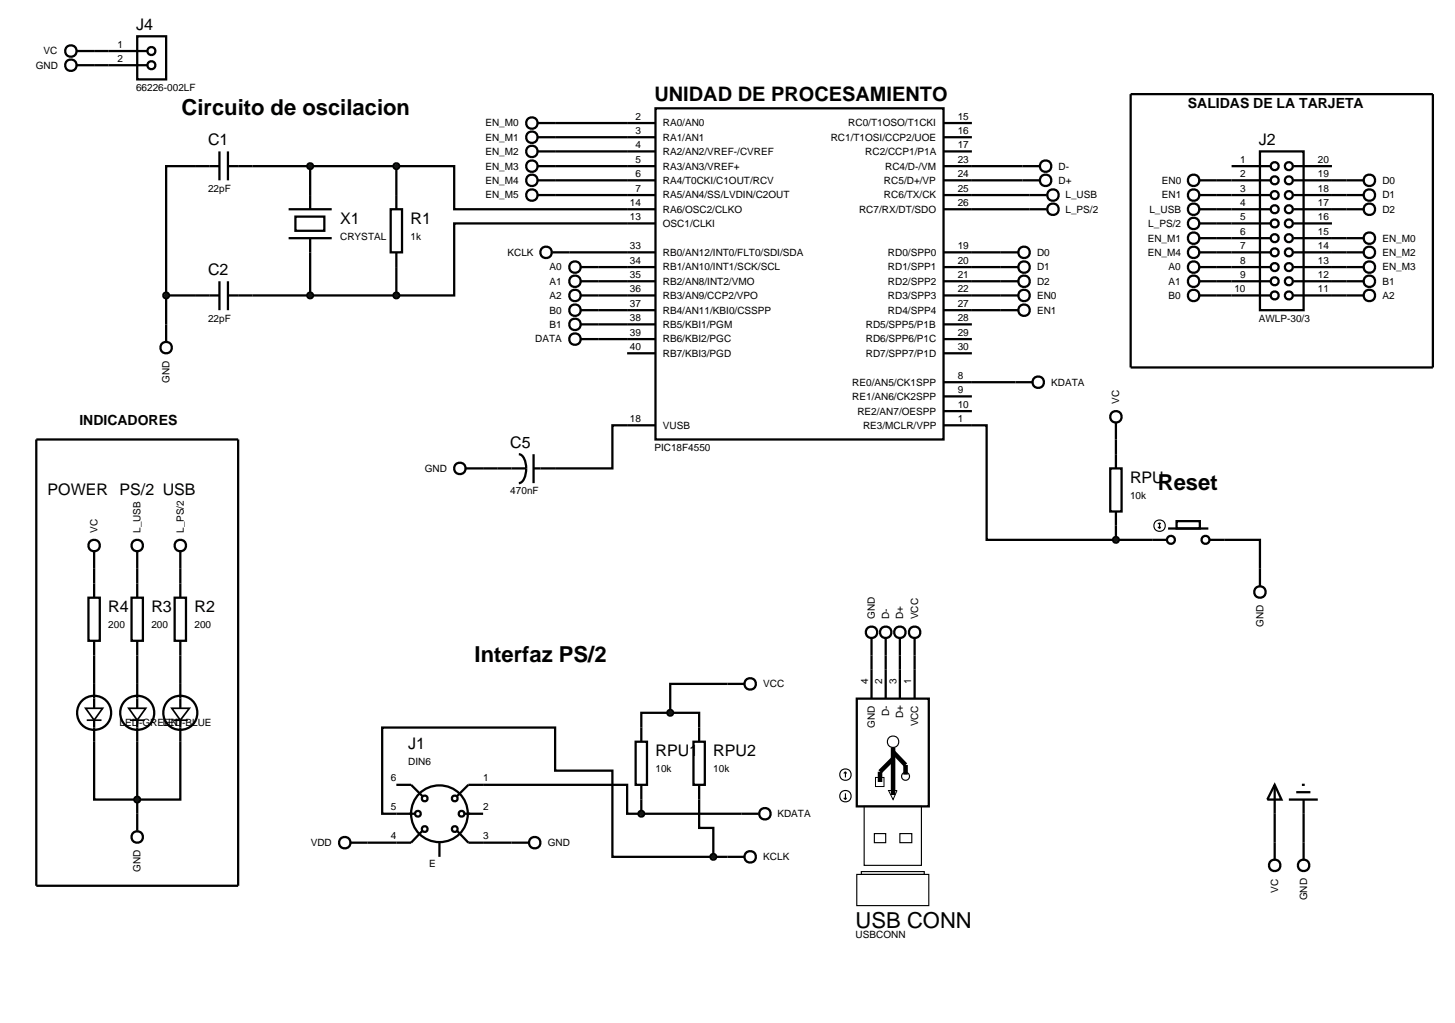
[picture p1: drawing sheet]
<svg xmlns="http://www.w3.org/2000/svg" width="257mm" height="180mm" viewBox="0 0 257 180" stroke-linecap="round" stroke-linejoin="round" font-family="sans-serif">
<g fill="none" stroke="#000" stroke-width=".4">
<path d="M16.6 9h2.5M16.6 11.5h2.5M115.6 19.1h50.8v58.4h-50.8zM38.7 29.3h-9.4v22.8M38.7 26.7v5.1M40.2 29.3h29.7M40.2 26.7v5.1M50.9 36.9h7.6M52.1 38.2h5.1v2.5h-5.1zM54.7 29.3v7.6M68.9 36.9h2v7.6h-2zM69.9 29.3h10.2v7.6h35.5"/>
<path d="M69.9 29.3v7.6M94.8 29.3h20.8M94.8 24.2h20.8M94.8 26.7h20.8M94.8 21.7h20.8M97.9 31.8h17.7M97.9 34.4h17.7M115.6 39.4h-35.5v12.7h-10.2M166.4 29.3h17M166.4 31.8h17M166.4 24.2h5M166.4 26.7h5"/>
<path d="M166.4 21.7h5M166.4 34.4h15.2M166.4 36.9h15.2M214.6 31.8h2.6M214.6 34.4h2.6M214.6 36.9h2.6M214.6 39.4h2.6M234.9 31.8h2.6M234.9 34.4h2.6M234.9 36.9h2.6M29.3 52.1h9.4M29.3 52.1v5.1"/>
<path d="M38.7 49.6v5.1M40.2 52.1h29.7M40.2 49.6v5.1M50.9 42h7.6M54.7 42v10.1M69.9 44.5v7.6M100.4 44.5h15.2M102.4 47.1h13.2M102.4 49.6h13.2M102.4 52.1h13.2M102.4 54.7h13.2M102.4 57.2h13.2"/>
<path d="M102.4 59.8h13.2M166.4 47.1h10.1M166.4 49.6h10.1M166.4 52.1h10.1M166.4 54.7h10.1M166.4 57.2h5M166.4 59.8h5M166.4 44.5h10.1M214.6 47.1h2.6M214.6 49.6h2.6M214.6 52.1h2.6M214.6 44.5h2.6"/>
<path d="M214.6 42h2.6M234.9 47.1h2.6M234.9 49.6h2.6M234.9 52.1h2.6M234.9 44.5h2.6M234.9 42h2.6M110.6 62.3h5M115.6 75h-7.6v7.6h-13.9M166.4 75h7.6v20.2h22.8M166.4 67.4h15.7M166.4 62.3h5M166.4 69.9h5"/>
<path d="M166.4 72.5h5M196.8 74.5v8.1M82.1 82.6h10.7M91.5 80.1a1.5 1.5 0 0 1 1.1 1.3l.2 1.2M92.8 82.6a3.2 3.2 0 0 1-.9 2.5l-.4 .1M94.1 80.1v5.1M195.8 82.6h2v7.6h-2zM196.8 90.2v5M196.8 95.2h8.9M206 93.2h7.1M207.5 91.9h4.1v1.3h-4.1zM213.3 95.2h8.9v8.2"/>
<path d="M16.6 100.3v2.6M16.6 115.6v5M24.2 100.3v2.6M24.2 115.6v5M31.8 100.3v2.6M31.8 115.6v5M153.7 112.5v10.7M156.2 112.5v10.7M158.7 112.5v10.7M161.3 112.5v10.7M16.6 130.8v10.2h15.2v-10.2M24.2 130.8v12.7"/>
<path d="M85.2 138.4h25.4v5.1h2.5M112.1 130.8h2v7.6h-2zM113.1 138.4v5.1M118.2 125.7h-5.1v5.1M118.2 125.7h5.1v5.1M122.3 130.8h2v7.6h-2zM123.3 138.4v7.6h2.5v5.1M131.3 120.6h-13.1v5.1M151.1 123.2h12.7v19h-12.7zM61.8 148.6h8.1M69.9 143.5h-2.5v-15.2h30.5v7.6h10.1v15.2h17.8M85.2 148.6h5"/>
<path d="M113.1 143.5h20.7M125.8 151.1h2.5M224.8 143.5v5.1M229.9 143.5v5.1"/>
<circle cx="93.8" cy="29.3" r="1.01"/>
<circle cx="93.8" cy="26.7" r="1.01"/>
<circle cx="93.8" cy="21.7" r="1.01"/>
<circle cx="93.8" cy="24.2" r="1.01"/>
<circle cx="184.4" cy="31.8" r="1.01"/>
<circle cx="184.4" cy="29.3" r="1.01"/>
<circle cx="101.4" cy="54.7" r="1.01"/>
<circle cx="101.4" cy="52.1" r="1.01"/>
<circle cx="101.4" cy="59.8" r="1.01"/>
<circle cx="101.4" cy="47.1" r="1.01"/>
<circle cx="101.4" cy="49.6" r="1.01"/>
<circle cx="101.4" cy="57.2" r="1.01"/>
<circle cx="183.1" cy="67.4" r="1.01"/>
<circle cx="196.8" cy="73.5" r="1.01"/>
<circle cx="81.1" cy="82.6" r="1.01"/>
<circle cx="206.5" cy="95.2" r=".7"/>
<circle cx="212.6" cy="95.2" r=".7"/>
<circle cx="153.7" cy="111.5" r="1.01"/>
<circle cx="156.2" cy="111.5" r="1.01"/>
<circle cx="158.7" cy="111.5" r="1.01"/>
<circle cx="161.3" cy="111.5" r="1.01"/>
<circle cx="222.2" cy="104.4" r="1.01"/>
<circle cx="132.3" cy="120.6" r="1.01"/>
<circle cx="60.8" cy="148.6" r="1.01"/>
<circle cx="134.9" cy="143.5" r="1.01"/>
</g>
<g fill="none" stroke="#000" stroke-width=".2">
<path d="M204.2 92.9l.3 .3M204.5 92.2v1M204.5 92.2l.2 .2M204.5 92.2l-.3 .2M204.7 92.9l-.2 .3M149.1 136.1l.2 .3M149.1 136.1l-.3 .3M149.1 136.1v1M149.1 139.9v1.1M148.8 140.7l.3 .3M149.3 140.7l-.2 .3M151.1 154.2h12.7v5.5h-12.7z"/>
<path d="M151.9 153.7h11.1v.5h-11.1zM152.4 142.2h10.1v10.4h-10.1zM154.2 147h2v1.6h-2zM158.7 147h2.1v1.6h-2.1z"/>
<circle cx="204.5" cy="92.7" r="1.01"/>
<circle cx="149.1" cy="136.6" r="1.01"/>
<circle cx="157.5" cy="130.8" r="1.01"/>
<circle cx="159.7" cy="136.9" r=".7"/>
<circle cx="149.1" cy="140.4" r="1.01"/>
</g>
<path d="M157.5 131.8v8.4M157.5 133.8l-2.3 2.3v1.8M157.5 132.6l2.2 2.3v1.7" fill="none" stroke="#000" stroke-width=".8" stroke-linecap="butt"/>
<path d="M154.4 137.1h1.5v1.6h-1.5zM156.7 139.4h1.5l-.7 1.6z" fill="none" stroke="#000" stroke-width=".18"/>
<g fill="#004000" stroke="#000" stroke-width=".4">
<path d="M54.3 51.8l.4-.2-.5 .5zM54.7 51.6l.3 .1 .2 .4zM54.7 52.6l.5-.5-.2 .4zM54.2 52.1l.5 .5-.4-.2z"/>
<path d="M54.3 29l.4-.2-.5 .5zM54.7 28.8l.3 .1 .2 .4zM54.7 29.8l.5-.5-.2 .4zM54.2 29.3l.5 .5-.4-.2z"/>
</g>
<g fill="#004000">
<path d="M54.7 51.6l.5 .5-.5 .5-.5-.5z"/>
<path d="M54.2 29.3l.5-.5 .5 .5-.5 .5z"/>
</g>
<g fill="none" stroke="#000" stroke-width=".4">
<path d="M29.3 57.2v3.1"/>
<circle cx="29.3" cy="61.3" r="1.01"/>
</g>
<g fill="#004000" stroke="#000" stroke-width=".4">
<path d="M28.9 51.8l.4-.2-.5 .5zM29.3 51.6l.3 .1 .2 .4zM29.3 52.6l.5-.5-.2 .4zM28.8 52.1l.5 .5-.4-.2z"/>
<path d="M117.8 125.4l.4-.2-.5 .5zM118.2 125.2l.3 .1 .2 .4zM118.7 125.7l-.2 .4-.3 .1zM117.7 125.7l.5 .5-.3-.1z"/>
</g>
<g fill="#004000">
<path d="M28.8 52.1l.5-.5 .5 .5-.5 .5z"/>
<path d="M118.2 125.2l.5 .5-.5 .5-.5-.5z"/>
</g>
<g fill="none" stroke="#000" stroke-width=".4">
<path d="M97.4 44.5h3M176.5 44.5h3.1M176.5 47.1h3.1M176.5 49.6h3.1M176.5 52.1h3.1M176.5 54.7h3.1M24.2 97.3v3M31.8 97.3v3M15.6 105.4h2v7.6h-2zM16.6 102.9v2.5M16.6 113v2.6M23.2 105.4h2v7.6h-2z"/>
<path d="M24.2 102.9v2.5M24.2 113v2.6M30.8 105.4h2v7.6h-2zM31.8 102.9v2.5M31.8 113v2.6M16.6 120.6v4.3M16.6 127v3.8M24.2 120.6v4.3M24.2 127v3.8M31.8 120.6v4.3M31.8 127v3.8M90.2 148.6h3.1"/>
<path d="M128.3 151.1h3"/>
<circle cx="96.3" cy="44.5" r="1.01"/>
<circle cx="180.6" cy="49.6" r="1.01"/>
<circle cx="180.6" cy="44.5" r="1.01"/>
<circle cx="180.6" cy="47.1" r="1.01"/>
<circle cx="180.6" cy="52.1" r="1.01"/>
<circle cx="180.6" cy="54.7" r="1.01"/>
<circle cx="24.2" cy="96.2" r="1.01"/>
<circle cx="31.8" cy="96.2" r="1.01"/>
<circle cx="16.6" cy="125.7" r="3"/>
<circle cx="24.2" cy="125.7" r="3"/>
<circle cx="31.8" cy="125.7" r="3"/>
<circle cx="94.3" cy="148.6" r="1.01"/>
<circle cx="132.3" cy="151.1" r="1.01"/>
</g>
<path d="M15.1 124.9h3l-1.5 2.1zM15.3 127h2.6M22.7 124.9h3l-1.5 2.1zM22.9 127h2.6M30.3 124.9h3.1l-1.6 2.1zM30.6 127h2.5" fill="none" stroke="#000" stroke-width=".3"/>
<path d="M23.8 140.7l.4-.2-.5 .5zM24.2 140.5l.3 .1 .2 .4zM24.2 141.5l.5-.5-.2 .4zM23.7 141l.5 .5-.3-.1z" fill="#004000" stroke="#000" stroke-width=".4"/>
<path d="M23.7 141l.5-.5 .5 .5-.5 .5z" fill="#004000"/>
<g fill="none" stroke="#000" stroke-width=".4">
<path d="M6.4 77.5h35.6v78.7h-35.6zM16.6 97.3v3M69.9 138.4h2.6l2 2M85.2 138.4h-2.6l-2 2M24.2 143.5v3M69.9 143.5h3.3M74.5 146.5l-2 2.1h-2.6M77.5 148.6v2.5M80.6 146.5l2 2.1h2.6M81.9 143.5h3.3"/>
<circle cx="16.6" cy="96.2" r="1.01"/>
<circle cx="24.2" cy="147.6" r="1.01"/>
<circle cx="73.7" cy="143.5" r=".51"/>
<circle cx="74.9" cy="140.8" r=".51"/>
<circle cx="74.9" cy="146.2" r=".51"/>
<circle cx="77.5" cy="143.5" r="5"/>
<circle cx="80.2" cy="140.8" r=".51"/>
<circle cx="80.2" cy="146.2" r=".51"/>
<circle cx="81.4" cy="143.5" r=".51"/>
</g>
<g fill="#004000" stroke="#000" stroke-width=".4">
<path d="M112.8 143.1l.3-.1-.5 .5zM113.1 143l.3 .1 .2 .4zM113.1 144l.5-.5-.2 .4zM112.6 143.5l.5 .5-.3-.1z"/>
<path d="M125.4 150.8l.4-.2-.5 .5zM125.8 150.6l.4 .2 .1 .3zM125.8 151.6l.5-.5-.2 .4zM125.3 151.1l.5 .5-.3-.1z"/>
<path d="M196.5 94.8l.3-.1-.5 .5zM196.8 94.7l.3 .1 .2 .4zM196.8 95.7l.5-.5-.1 .3zM196.3 95.2l.5 .5-.4-.2z"/>
<path d="M69.5 29l.4-.2-.5 .5zM69.9 28.8l.4 .2 .1 .3zM69.9 29.8l.5-.5-.1 .3zM69.4 29.3l.5 .5-.3-.1z"/>
<path d="M69.5 51.8l.4-.2-.5 .5zM69.9 51.6l.4 .2 .1 .3zM69.9 52.6l.5-.5-.1 .3zM69.4 52.1l.5 .5-.3-.1z"/>
</g>
<g fill="#004000">
<path d="M113.1 143l.5 .5-.5 .5-.5-.5z"/>
<path d="M125.8 150.6l.5 .5-.5 .5-.5-.5z"/>
<path d="M196.8 94.7l.5 .5-.5 .5-.5-.5z"/>
<path d="M69.4 29.3l.5-.5 .5 .5-.5 .5z"/>
<path d="M69.4 52.1l.5-.5 .5 .5-.5 .5z"/>
</g>
<g fill="none" stroke="#000" stroke-width=".4">
<path d="M13.5 9h3.1M13.5 11.5h3.1M19.1 9h6.9M19.1 11.5h6.9M24.2 6.4h5.1v7.6h-5.1zM199.4 16.6h53.3v48.2h-53.3zM94.8 31.8h3.1M94.8 34.4h3.1M181.6 34.4h3M181.6 36.9h3M211.6 31.8h3M211.6 34.4h3"/>
<path d="M211.6 36.9h3M211.6 39.4h3M217.2 31.8h6.8M217.2 34.4h6.8M217.2 36.9h6.8M217.2 39.4h6.8M217.2 29.3h6.8M222.2 26.7h7.7v28h-7.7zM228.1 31.8h6.8M228.1 34.4h6.8M228.1 36.9h6.8M228.1 39.4h6.8"/>
<path d="M228.1 29.3h6.8M237.5 31.8h3M237.5 34.4h3M237.5 36.9h3M211.6 42h3M211.6 44.5h3M211.6 47.1h3M211.6 49.6h3M211.6 52.1h3M217.2 42h6.8M217.2 44.5h6.8M217.2 47.1h6.8"/>
<path d="M217.2 49.6h6.8M217.2 52.1h6.8M228.1 42h6.8M228.1 44.5h6.8M228.1 47.1h6.8M228.1 49.6h6.8M228.1 52.1h6.8M237.5 42h3M237.5 44.5h3M237.5 47.1h3M237.5 49.6h3M237.5 52.1h3"/>
<path d="M224.8 138.4l1.2 2.6h-2.5zM224.8 138.4v5.1M228.6 139.7h2.5M229.6 138.4h.5M224.8 148.6v3M227.3 141h5.1M229.9 141v2.5M229.9 148.6v3"/>
<circle cx="12.5" cy="9" r="1.01"/>
<circle cx="12.5" cy="11.5" r="1.01"/>
<circle cx="26.7" cy="11.5" r=".7"/>
<circle cx="26.7" cy="9" r=".7"/>
<circle cx="93.8" cy="34.4" r="1.01"/>
<circle cx="93.8" cy="31.8" r="1.01"/>
<circle cx="185.7" cy="36.9" r="1.01"/>
<circle cx="185.7" cy="34.4" r="1.01"/>
<circle cx="210.5" cy="36.9" r="1.01"/>
<circle cx="210.5" cy="31.8" r="1.01"/>
<circle cx="210.5" cy="34.4" r="1.01"/>
<circle cx="210.5" cy="39.4" r="1.01"/>
<circle cx="224.8" cy="29.3" r=".7"/>
<circle cx="224.8" cy="39.4" r=".7"/>
<circle cx="224.8" cy="36.9" r=".7"/>
<circle cx="224.8" cy="34.4" r=".7"/>
<circle cx="224.8" cy="31.8" r=".7"/>
<circle cx="227.3" cy="29.3" r=".7"/>
<circle cx="227.3" cy="39.4" r=".7"/>
<circle cx="227.3" cy="36.9" r=".7"/>
<circle cx="227.3" cy="34.4" r=".7"/>
<circle cx="227.3" cy="31.8" r=".7"/>
<circle cx="241.5" cy="36.9" r="1.01"/>
<circle cx="241.5" cy="31.8" r="1.01"/>
<circle cx="241.5" cy="34.4" r="1.01"/>
<circle cx="210.5" cy="49.6" r="1.01"/>
<circle cx="210.5" cy="44.5" r="1.01"/>
<circle cx="210.5" cy="47.1" r="1.01"/>
<circle cx="210.5" cy="42" r="1.01"/>
<circle cx="210.5" cy="52.1" r="1.01"/>
<circle cx="224.8" cy="42" r=".7"/>
<circle cx="224.8" cy="52.1" r=".7"/>
<circle cx="224.8" cy="49.6" r=".7"/>
<circle cx="224.8" cy="47.1" r=".7"/>
<circle cx="224.8" cy="44.5" r=".7"/>
<circle cx="227.3" cy="42" r=".7"/>
<circle cx="227.3" cy="52.1" r=".7"/>
<circle cx="227.3" cy="49.6" r=".7"/>
<circle cx="227.3" cy="47.1" r=".7"/>
<circle cx="227.3" cy="44.5" r=".7"/>
<circle cx="241.5" cy="49.6" r="1.01"/>
<circle cx="241.5" cy="44.5" r="1.01"/>
<circle cx="241.5" cy="47.1" r="1.01"/>
<circle cx="241.5" cy="52.1" r="1.01"/>
<circle cx="241.5" cy="42" r="1.01"/>
<circle cx="224.8" cy="152.6" r="1.01"/>
<circle cx="229.9" cy="152.6" r="1.01"/>
</g>
<g font-size="3.9">
<text x="32" y="20.3">Circuito de oscilacion</text>
<text x="204.2" y="86.4">Reset</text>
<text x="83.7" y="116.8">Interfaz PS/2</text>
<text x="150.9" y="163.6">USB CONN</text>
</g>
<text font-size="3.5" x="115.4" y="17.8">UNIDAD DE PROCESAMIENTO</text>
<g font-size="2.8">
<text x="24" y="5.3">J4</text>
<text x="36.7" y="25.6">C1</text>
<text x="222" y="25.6">J2</text>
<text x="60" y="39.5">X1</text>
<text x="72.4" y="39.5">R1</text>
<text x="36.7" y="48.5">C2</text>
<text x="90" y="79">C5</text>
<text x="8.4" y="87.3">POWER</text>
<text x="21.1" y="87.3">PS/2 USB</text>
<text x="199.3" y="85.2">RPU</text>
<text x="19.1" y="108">R4</text>
<text x="26.7" y="108">R3</text>
<text x="34.3" y="108">R2</text>
<text x="72" y="132.1">J1</text>
<text x="115.6" y="133.4">RPU1</text>
<text x="125.8" y="133.4">RPU2</text>
</g>
<g font-size="2.5">
<text x="209.5" y="19">SALIDAS DE LA TARJETA</text>
<text x="14" y="74.9">INDICADORES</text>
</g>
<g font-size="1.8">
<text x="7.7" y="9.6">VC</text>
<text x="20.7" y="8.4">1</text>
<text x="20.7" y="10.9">2</text>
<text x="6.3" y="12.1">GND</text>
<text x="24" y="16.1">66226-002LF</text>
<text x="85.6" y="22.3">EN_M0</text>
<text x="112.1" y="21.1">2</text>
<text x="112.1" y="23.6">3</text>
<text x="116.9" y="22.3">RA0/AN0</text>
<text x="149.6" y="22.3">RC0/T1OSO/T1CKI</text>
<text x="168.9" y="21.1">15</text>
<text x="168.9" y="23.6">16</text>
<text x="85.6" y="24.8">EN_M1</text>
<text x="85.6" y="29.9">EN_M3</text>
<text x="85.6" y="27.3">EN_M2</text>
<text x="112.1" y="26.1">4</text>
<text x="112.1" y="28.7">5</text>
<text x="116.9" y="24.8">RA1/AN1</text>
<text x="116.9" y="27.3">RA2/AN2/VREF-/CVREF</text>
<text x="116.9" y="29.9">RA3/AN3/VREF+</text>
<text x="146.5" y="24.8">RC1/T1OSI/CCP2/UOE</text>
<text x="152.6" y="27.3">RC2/CCP1/P1A</text>
<text x="156.1" y="29.9">RC4/D-/VM</text>
<text x="168.9" y="26.1">17</text>
<text x="168.9" y="28.7">23</text>
<text x="186.7" y="29.9">D-</text>
<text x="218.7" y="28.7">1</text>
<text x="232.4" y="28.7">20</text>
<text x="36.7" y="33.8">22pF</text>
<text x="85.6" y="32.4">EN_M4</text>
<text x="85.6" y="35">EN_M5</text>
<text x="112.1" y="31.2">6</text>
<text x="112.1" y="33.8">7</text>
<text x="116.9" y="32.4">RA4/T0CKI/C1OUT/RCV</text>
<text x="116.9" y="35">RA5/AN4/SS/LVDIN/C2OUT</text>
<text x="155.9" y="32.4">RC5/D+/VP</text>
<text x="155.9" y="35">RC6/TX/CK</text>
<text x="168.9" y="31.2">24</text>
<text x="168.9" y="33.8">25</text>
<text x="186.7" y="32.4">D+</text>
<text x="187.9" y="35">L_USB</text>
<text x="204.9" y="35">EN1</text>
<text x="204.9" y="32.4">EN0</text>
<text x="218.7" y="33.8">3</text>
<text x="218.7" y="31.2">2</text>
<text x="232.4" y="31.2">19</text>
<text x="232.4" y="33.8">18</text>
<text x="243.8" y="32.4">D0</text>
<text x="243.8" y="35">D1</text>
<text x="111.1" y="36.3">14</text>
<text x="111.1" y="38.8">13</text>
<text x="116.9" y="37.5">RA6/OSC2/CLKO</text>
<text x="116.9" y="40">OSC1/CLKI</text>
<text x="151.5" y="37.5">RC7/RX/DT/SDO</text>
<text x="168.9" y="36.3">26</text>
<text x="187.9" y="37.5">L_PS/2</text>
<text x="202.5" y="40">L_PS/2</text>
<text x="202.7" y="37.5">L_USB</text>
<text x="218.7" y="38.8">5</text>
<text x="218.7" y="36.3">4</text>
<text x="218.7" y="41.4">6</text>
<text x="232.4" y="41.4">15</text>
<text x="232.4" y="38.8">16</text>
<text x="232.4" y="36.3">17</text>
<text x="243.8" y="37.5">D2</text>
<text x="60" y="42.3">CRYSTAL</text>
<text x="72.4" y="42.3">1k</text>
<text x="89.5" y="45.1">KCLK</text>
<text x="96.9" y="47.7">A0</text>
<text x="111.1" y="43.9">33</text>
<text x="111.1" y="46.5">34</text>
<text x="116.9" y="45.1">RB0/AN12/INT0/FLT0/SDI/SDA</text>
<text x="116.9" y="47.7">RB1/AN10/INT1/SCK/SCL</text>
<text x="156.6" y="45.1">RD0/SPP0</text>
<text x="156.6" y="47.7">RD1/SPP1</text>
<text x="168.9" y="43.9">19</text>
<text x="168.9" y="46.5">20</text>
<text x="182.9" y="45.1">D0</text>
<text x="182.9" y="47.7">D1</text>
<text x="202.4" y="42.6">EN_M1</text>
<text x="202.4" y="45.1">EN_M4</text>
<text x="206.1" y="47.7">A0</text>
<text x="218.7" y="43.9">7</text>
<text x="218.7" y="46.5">8</text>
<text x="232.4" y="46.5">13</text>
<text x="232.4" y="43.9">14</text>
<text x="243.8" y="42.6">EN_M0</text>
<text x="243.8" y="45.1">EN_M2</text>
<text x="243.8" y="47.7">EN_M3</text>
<text x="96.9" y="50.2">A1</text>
<text x="96.9" y="52.7">A2</text>
<text x="111.1" y="49">35</text>
<text x="111.1" y="51.5">36</text>
<text x="116.9" y="50.2">RB2/AN8/INT2/VMO</text>
<text x="116.9" y="52.7">RB3/AN9/CCP2/VPO</text>
<text x="156.6" y="50.2">RD2/SPP2</text>
<text x="156.6" y="52.7">RD3/SPP3</text>
<text x="168.9" y="49">21</text>
<text x="168.9" y="51.5">22</text>
<text x="182.9" y="50.2">D2</text>
<text x="182.9" y="52.7">EN0</text>
<text x="206.1" y="52.7">B0</text>
<text x="206.1" y="50.2">A1</text>
<text x="217.7" y="51.5">10</text>
<text x="218.7" y="49">9</text>
<text x="232.4" y="51.5">11</text>
<text x="232.4" y="49">12</text>
<text x="243.8" y="50.2">B1</text>
<text x="243.8" y="52.7">A2</text>
<text x="36.7" y="56.7">22pF</text>
<text x="96.9" y="55.3">B0</text>
<text x="96.9" y="57.8">B1</text>
<text x="111.1" y="54.1">37</text>
<text x="111.1" y="56.6">38</text>
<text x="111.1" y="59.2">39</text>
<text x="116.9" y="55.3">RB4/AN11/KBI0/CSSPP</text>
<text x="116.9" y="57.8">RB5/KBI1/PGM</text>
<text x="152.7" y="57.8">RD5/SPP5/P1B</text>
<text x="156.6" y="55.3">RD4/SPP4</text>
<text x="168.9" y="54.1">27</text>
<text x="168.9" y="56.6">28</text>
<text x="168.9" y="59.2">29</text>
<text x="182.9" y="55.3">EN1</text>
<text x="222" y="56.7">AWLP-30/3</text>
<text x="94.4" y="60.4">DATA</text>
<text x="111.1" y="61.7">40</text>
<text x="116.9" y="60.4">RB6/KBI2/PGC</text>
<text x="116.9" y="62.9">RB7/KBI3/PGD</text>
<text x="152.7" y="60.4">RD6/SPP6/P1C</text>
<text x="152.7" y="62.9">RD7/SPP7/P1D</text>
<text x="168.9" y="61.7">30</text>
<text x="29.9" y="67.5" transform="rotate(-90 29.9 67.5)">GND</text>
<text x="150.3" y="68">RE0/AN5/CK1SPP</text>
<text x="150.3" y="70.5">RE1/AN6/CK2SPP</text>
<text x="168.9" y="66.8">8</text>
<text x="168.9" y="69.3">9</text>
<text x="168.9" y="71.9">10</text>
<text x="185.4" y="68">KDATA</text>
<text x="197.4" y="71.2" transform="rotate(-90 197.4 71.2)">VC</text>
<text x="111.1" y="74.4">18</text>
<text x="116.9" y="75.6">VUSB</text>
<text x="151.2" y="73.1">RE2/AN7/OESPP</text>
<text x="152.2" y="75.6">RE3/MCLR/VPP</text>
<text x="168.9" y="74.4">1</text>
<text x="74.9" y="83.2">GND</text>
<text x="115.4" y="79.6">PIC18F4550</text>
<text x="90" y="87.2">470nF</text>
<text x="199.3" y="88">10k</text>
<text x="17.2" y="94" transform="rotate(-90 17.2 94)">VC</text>
<text x="24.8" y="94" transform="rotate(-90 24.8 94)">L_USB</text>
<text x="32.4" y="94" transform="rotate(-90 32.4 94)">L_PS/2</text>
<text x="19.1" y="110.8">200</text>
<text x="26.7" y="110.8">200</text>
<text x="34.3" y="110.8">200</text>
<text x="154.3" y="109.2" transform="rotate(-90 154.3 109.2)">GND</text>
<text x="156.8" y="109.2" transform="rotate(-90 156.8 109.2)">D-</text>
<text x="159.3" y="109.2" transform="rotate(-90 159.3 109.2)">D+</text>
<text x="161.9" y="109.2" transform="rotate(-90 161.9 109.2)">VCC</text>
<text x="222.8" y="110.6" transform="rotate(-90 222.8 110.6)">GND</text>
<text x="134.6" y="121.2">VCC</text>
<text x="153.1" y="120.6" transform="rotate(-90 153.1 120.6)">4</text>
<text x="155.6" y="120.6" transform="rotate(-90 155.6 120.6)">2</text>
<text x="158.1" y="120.6" transform="rotate(-90 158.1 120.6)">3</text>
<text x="160.7" y="120.6" transform="rotate(-90 160.7 120.6)">1</text>
<text x="21.1" y="128.1">LED-GREEN</text>
<text x="28.7" y="128.1">LED-BLUE</text>
<text x="154.3" y="128.3" transform="rotate(-90 154.3 128.3)">GND</text>
<text x="156.8" y="126.3" transform="rotate(-90 156.8 126.3)">D-</text>
<text x="159.3" y="126.7" transform="rotate(-90 159.3 126.7)">D+</text>
<text x="161.9" y="128.1" transform="rotate(-90 161.9 128.1)">VCC</text>
<text x="68.9" y="137.8">6</text>
<text x="72" y="134.9">DIN6</text>
<text x="85.2" y="137.8">1</text>
<text x="115.6" y="136.2">10k</text>
<text x="125.8" y="136.2">10k</text>
<text x="68.9" y="142.9">5</text>
<text x="85.2" y="142.9">2</text>
<text x="54.8" y="149.2">VDD</text>
<text x="68.9" y="148">4</text>
<text x="85.2" y="148">3</text>
<text x="96.6" y="149.2">GND</text>
<text x="137.1" y="144.1">KDATA</text>
<text x="24.8" y="153.7" transform="rotate(-90 24.8 153.7)">GND</text>
<text x="75.7" y="152.9">E</text>
<text x="134.6" y="151.7">KCLK</text>
<text x="225.4" y="157.4" transform="rotate(-90 225.4 157.4)">VC</text>
<text x="230.5" y="158.8" transform="rotate(-90 230.5 158.8)">GND</text>
<text x="150.9" y="165.5">USBCONN</text>
</g>
</svg>
